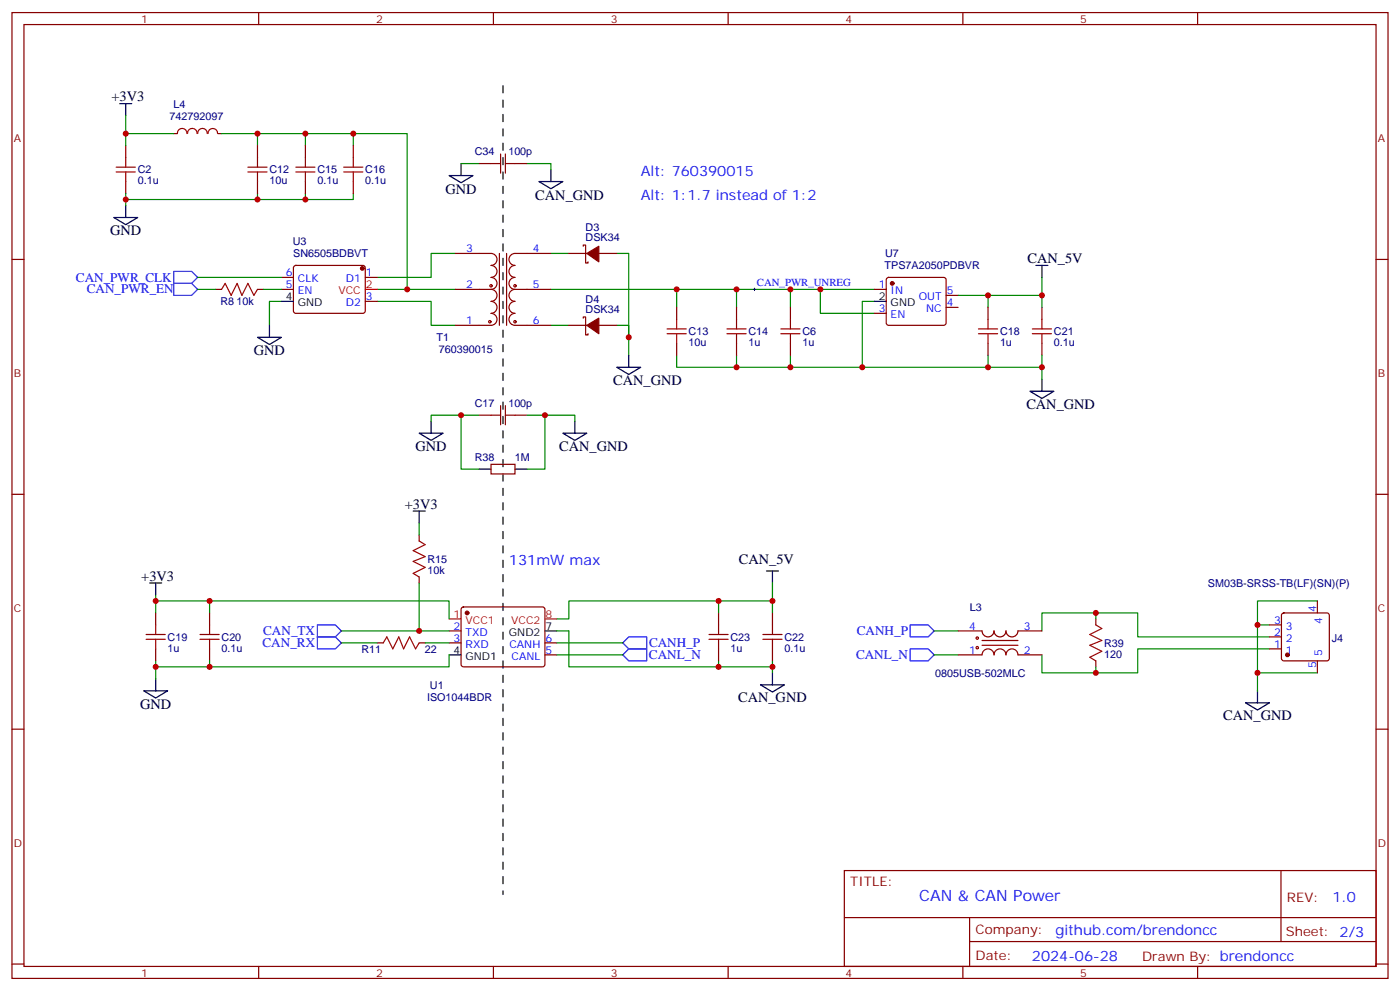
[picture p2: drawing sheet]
<svg xmlns="http://www.w3.org/2000/svg" width="412mm" height="292mm" viewBox="0 0 412 292" stroke-linecap="round" stroke-linejoin="round" font-family="sans-serif">
<g fill="none" stroke="#870000" stroke-width=".35">
<path d="M3.5 3.7h405.4v284.3h-405.4zM7.1 7.2h398.2v277.3h-398.2zM76.2 3.7v3.5M145.3 3.7v3.5M214.5 3.7v3.5M283.6 3.7v3.5M352.8 3.7v3.5M51.2 39.3h1M64.2 39.3h1.1M37 42.9v3.5M37 53.4v3.6M75.8 42.9v3.5"/>
<path d="M75.8 53.4v3.6M90 42.9v3.5M90 53.4v3.6M104.1 42.9v3.5M104.1 53.4v3.6M141.1 48.2h3.5M151.7 48.2h3.5M3.5 76.4h3.6M86.7 78.3l.4-.2 20.1 .1 .4 .6-.1 13-.6 .5-20-.1-.5-.7v-12.7zM134.1 74.6h10.5a1.76 1.76 0 0 1 1.8 1.8 1.76 1.76 0 0 1-1.8 1.7 1.76 1.76 0 0 1 1.8 1.8 1.76 1.76 0 0 1-1.8 1.8 1.76 1.76 0 0 1 1.8 1.7 1.76 1.76 0 0 1-1.8 1.8M147.1 74.6v21.2M149.2 74.6v21.2"/>
<path d="M162.3 74.6h-10.6a1.76 1.76 0 0 0-1.8 1.8 1.76 1.76 0 0 0 1.8 1.7 1.76 1.76 0 0 0-1.8 1.8 1.76 1.76 0 0 0 1.8 1.8 1.76 1.76 0 0 0-1.8 1.7 1.76 1.76 0 0 0 1.8 1.8M167.6 74.6h5.3M171.8 72.5v-.4h.7v5.3h.7v-.3M176.4 74.6h5.3M405.3 76.4h3.6M63.5 85.2h1.8M75.8 85.2h1.8M82.9 85.2h3.5M82.9 81.7h3.5M107.6 81.7h3.5M107.6 88.7h3.5M134.1 85.2h10.5"/>
<path d="M144.6 85.2a1.76 1.76 0 0 1 1.8 1.8 1.76 1.76 0 0 1-1.8 1.7 1.76 1.76 0 0 1 1.8 1.8 1.76 1.76 0 0 1-1.8 1.8 1.76 1.76 0 0 1 1.8 1.7 1.76 1.76 0 0 1-1.8 1.8h-10.5M151.7 85.2a1.76 1.76 0 0 0-1.8 1.8 1.76 1.76 0 0 0 1.8 1.7 1.76 1.76 0 0 0-1.8 1.8 1.76 1.76 0 0 0 1.8 1.8 1.76 1.76 0 0 0-1.8 1.7 1.76 1.76 0 0 0 1.8 1.8h10.6M151.7 85.2h10.6M167.6 95.8h5.3M171.8 93.7v-.4h.7v5.3h.7v-.4M176.4 95.8h5.3M199.3 90.5v3.5M217 90.5v3.5M232.8 90.5v3.5M257.5 85.2h3.6M257.5 92.3h3.6M261.3 81.9l.5-.2h16.2l.5 .2 .2 .5v12.7l-.2 .5-.5 .2h-16.2l-.5-.3-.2-.4v-12.7z"/>
<path d="M278.7 90.5h3.5M278.7 87h3.5M291 90.5v3.5M306.9 90.5v3.5M199.3 101.1v3.5M217 101.1v3.5M232.8 101.1v3.5M291 101.1v3.5M306.9 101.1v3.5M141.1 122.2h3.5M144.6 136.7h7.1v2.8h-7.1zM151.7 122.2h3.5"/>
<path d="M3.5 145.5h3.6M123.5 157.5v1.8M405.3 145.5h3.6M123.5 169.9v1.7M136.1 178.9l.4-.2h23.3l.5 .2 .2 .5-.1 16.5-.6 .4h-23.5l-.5-.7v-16.2zM388.1 176.9v3.5M45.9 180.4v3.6M45.9 191v3.6M61.7 180.4v3.6M61.7 191v3.6M111.1 189.3h1.8M123.5 189.3h1.7"/>
<path d="M132.3 185.7h3.5M132.3 189.3h3.5M160.5 189.3h3.5M160.5 192.8h3.5M211.7 180.4v3.6M211.7 191v3.6M227.5 180.4v3.6M227.5 191v3.6M282.2 192.8h7.1a1.76 1.76 0 0 1 1.7-1.8 1.76 1.76 0 0 1 1.8 1.8 1.76 1.76 0 0 1 1.8-1.8 1.76 1.76 0 0 1 1.7 1.8 1.76 1.76 0 0 1 1.8-1.8 1.76 1.76 0 0 1 1.8 1.8h7M282.2 185.7h7.1a1.76 1.76 0 0 0 1.7 1.8 1.76 1.76 0 0 0 1.8-1.8 1.76 1.76 0 0 0 1.8 1.8 1.76 1.76 0 0 0 1.7-1.8 1.76 1.76 0 0 0 1.8 1.8 1.76 1.76 0 0 0 1.8-1.8h7M289.3 190h10.6M289.3 188.6h10.6"/>
<path d="M322.8 182.2v1.8M322.8 194.6v1.7M373.9 191h3.6M373.9 187.5h3.6M373.9 184h3.6M377.7 180.7l.5-.3h12.7l.5 .3 .2 .5v12.7l-.3 .5-.4 .2h-12.7l-.5-.3-.2-.4v-12.7zM388.1 194.6v3.5M3.5 214.7h3.6M405.3 214.7h3.6M248.7 256.3h156.6v28.2h-156.6zM377.3 256.3v20.9M248.7 270.1h156.5"/>
<path d="M285.6 277.2h119.6M285.6 270.1v14.2M3.5 283.8h3.6M76.2 284.5v3.5M145.3 284.5v3.5M214.5 284.5v3.5M283.6 284.5v3.5M352.8 284.5v3.5M405.3 283.8h3.6"/>
<circle cx="144.3" cy="94.7" r=".35"/>
<circle cx="144.6" cy="84.1" r=".35"/>
<circle cx="151.7" cy="84.1" r=".35"/>
<circle cx="151.7" cy="94.7" r=".35"/>
<circle cx="287.9" cy="187.9" r=".35"/>
<circle cx="287.9" cy="190.7" r=".35"/>
</g>
<g fill="none" stroke="#008700" stroke-width=".35">
<path d="M37 34v8.9M37 39.3h14.2M65.3 39.3h10.5M90 39.3v3.6M104.1 39.3v3.6M37 57v1.7h38.8M37 58.7v1.8M75.8 57v1.7h14.2v-1.7M75.8 42.9v-3.6h44.1v45.9M104.1 57v1.7h-14.1M135.8 48.2h5.3M155.2 48.2h7.1v1.7"/>
<path d="M134.1 74.6h-7.1v7.1h-15.9M162.3 74.6h5.3M181.7 74.6h3.5v24.7M58.2 85.2h5.3M58.2 81.7h24.7M77.6 85.2h5.3M82.9 88.7h-3.5v7.1M111.1 88.7h15.9v7.1h7.1M111.1 85.2h23M162.3 85.2h54.7v5.3M162.3 95.8h5.3M181.7 95.8h3.5v8.8"/>
<path d="M199.3 85.2v5.3M217 85.2h15.8v5.3M232.8 85.2h24.7M241.7 85.2v7.1h15.8M257.5 88.7h-3.5v19.4h-21.2M282.2 87h8.8v3.5M306.9 81.7v5.3h-15.9M306.9 87v3.5M199.3 104.6v3.5h17.7v-3.5M232.8 104.6v3.5h-15.8M291 108.1h15.9v3.6M291 104.6v3.5h-37"/>
<path d="M306.9 104.6v3.5M127 124v-1.8h8.8v15.9h5.3M135.8 122.2h5.3M155.2 122.2h5.3M169.3 124v-1.8h-8.8v15.9h-5.3M123.5 154v3.5M45.9 175.2v1.7h15.8v3.5M45.9 176.9v3.5M61.7 176.9h70.6v5.3M123.5 171.6v14.1M211.7 176.9v3.5M227.5 171.6v5.3h-59.9v5.3h-3.6"/>
<path d="M227.5 176.9v3.5M388.1 176.9h-17.7v7.1M45.9 194.6v1.7h15.8v-1.7M45.9 196.3v3.5M100.5 185.7h31.8M100.5 189.3h10.6M125.2 189.3h7.1M132.3 192.8v3.5h-70.6M164 185.7h3.6v10.6h44.1M164 189.3h19.4M164 192.8h19.4M211.7 194.6v1.7h15.8"/>
<path d="M227.5 194.6v3.5M275.2 185.7h7M275.2 192.8h7M306.9 185.7v-5.3h28.2v7.1h38.8M322.8 180.4v1.8M322.8 196.3v1.8M370.4 198.1h17.7M373.9 184h-3.5v19.4M373.9 191h-38.8v7.1h-28.2v-5.3"/>
</g>
<g fill="none" stroke="#000" stroke-width=".35">
<path d="M35.3 30.5h3.5M37 30.5v3.5M132.3 51.7h7l-3.5 2.1zM135.8 48.2v3.5M158.7 53.4h7.1l-3.5 2.2zM162.3 49.9v3.5M33.5 64h7.1l-3.6 2.1zM37 60.5v3.5M305.2 78.1h3.5M306.9 78.1v3.6M75.8 99.3h7.1l-3.5 2.1zM79.4 95.8v3.5"/>
<path d="M82.9 88.7h3.5M257.5 88.7h3.6M181.7 108.1h7l-3.5 2.1zM185.2 104.6v3.5M303.4 115.2h7l-3.5 2.1zM306.9 111.7v3.5M123.5 127.5h7l-3.5 2.1zM127 124v3.5M141.1 138.1h3.5M151.7 138.1h3.5M165.8 127.5h7.1l-3.6 2.1zM169.3 124v3.5"/>
<path d="M121.7 150.5h3.5M123.5 150.5v3.5M44.1 171.6h3.5M45.9 171.6v3.6M225.8 168.1h3.5M227.5 168.1v3.5M45.9 199.8v3.6M132.3 192.8h3.5M160.5 185.7h3.5M227.5 198.1v3.5M42.3 203.4h7.1l-3.5 2.1zM224 201.6h7.1l-3.6 2.1z"/>
<path d="M366.9 206.9h7l-3.5 2.1zM370.4 203.4v3.5"/>
</g>
<g fill="none" stroke="#a10000" stroke-width=".35">
<path d="M52.3 39.3a1.41 1.41 0 0 1 1.4-1.5 1.41 1.41 0 0 1 1.4 1.5M55.2 39.3a1.41 1.41 0 0 1 1.4-1.5 1.41 1.41 0 0 1 1.5 1.5M58.2 39.3a1.41 1.41 0 0 1 1.4-1.5 1.41 1.41 0 0 1 1.4 1.5M61.3 39.3a1.41 1.41 0 0 1 1.4-1.5 1.41 1.41 0 0 1 1.4 1.5M34.2 50.6h5.7M34.2 49.2h5.7M37 46.4v2.8M37 50.6v2.8M73 50.6h5.7M73 49.2h5.7M75.8 46.4v2.8M75.8 50.6v2.8"/>
<path d="M87.1 50.6h5.7M87.1 49.2h5.7M90 46.4v2.8M90 50.6v2.8M101.2 50.6h5.7M101.2 49.2h5.7M104.1 46.4v2.8M104.1 50.6v2.8M144.6 48.2h2.9M147.5 45.3v5.7M148.9 48.2h2.8M148.9 45.3v5.7"/>
<path d="M65.3 85.2l1-1.8 1.8 3.6 1.7-3.6 1.5 3.6 1.7-3.6 1.8 3.6 1-1.8M196.5 98.2h5.6M196.5 96.8h5.6M199.3 94v2.8M199.3 98.2v2.9M214.1 98.2h5.7M214.1 96.8h5.7M217 94v2.8M217 98.2v2.9M230 98.2h5.7M230 96.8h5.7M232.8 94v2.8"/>
<path d="M232.8 98.2v2.9M288.2 98.2h5.7M288.2 96.8h5.7M291 94v2.8M291 98.2v2.9M304.1 98.2h5.6M304.1 96.8h5.6M306.9 94v2.8M306.9 98.2v2.9M147.5 119.4v5.7M148.9 119.4v5.7M144.6 122.2h2.9"/>
<path d="M148.9 122.2h2.8M123.5 159.3l1.7 1-3.5 1.8 3.5 1.8-3.5 1.4 3.5 1.7-3.5 1.8 1.8 1.1M43 188.2h5.7M43 186.8h5.7M45.9 184v2.8M45.9 188.2v2.8M58.9 188.2h5.7M58.9 186.8h5.7M61.7 184v2.8M61.7 188.2v2.8M112.9 189.3l1-1.8 1.8 3.5 1.8-3.5 1.4 3.5 1.7-3.5 1.8 3.5 1.1-1.7M208.8 188.2h5.7"/>
<path d="M208.8 186.8h5.7M211.7 184v2.8M211.7 188.2v2.8M224.7 188.2h5.7M224.7 186.8h5.7M227.5 184v2.8M227.5 188.2v2.8M322.8 184l1.8 1-3.6 1.8 3.6 1.8-3.6 1.4 3.6 1.7-3.6 1.8 1.8 1.1"/>
</g>
<g fill="#870000" stroke="#870000" stroke-width=".35">
<path d="M172.9 74.6l3.5-2.1v4.6z"/>
<path d="M172.9 95.8l3.5-2.1v4.5z"/>
<circle cx="262.8" cy="83.4" r=".53"/>
<circle cx="106.7" cy="79" r=".53"/>
<circle cx="137.6" cy="180.4" r=".53"/>
<circle cx="379.2" cy="192.8" r=".53"/>
</g>
<path d="M107.6 85.2h3.5M132.3 182.2h3.5M160.5 182.2h3.5" fill="none" stroke="#f00" stroke-width=".35"/>
<path d="M51.2 79.9h5.2l1.8 1.8-1.8 1.7h-5.2zM51.2 83.4h5.2l1.8 1.8-1.8 1.8h-5.2zM93.5 184h5.3l1.7 1.7-1.7 1.8h-5.3zM93.5 187.5h5.3l1.7 1.8-1.7 1.7h-5.3zM183.4 192.8l1.8-1.8h5.3v3.6h-5.3zM185.2 187.5h5.3v3.5h-5.3l-1.8-1.7zM268.1 184h5.3l1.8 1.7-1.8 1.8h-5.3zM268.1 191h5.3l1.8 1.8-1.8 1.8h-5.3z" fill="none" stroke="#00f" stroke-width=".35"/>
<path d="M148.2 25.2v238.1" fill="none" stroke="#000" stroke-width=".35" stroke-dasharray="2.1 2.1"/>
<path d="M221.9 85.2h.7M222.2 84.8v.7" fill="none" stroke="#000" stroke-width=".29"/>
<g fill="#c00">
<circle cx="291" cy="87" r=".88"/>
<circle cx="291" cy="108.1" r=".88"/>
<circle cx="217" cy="85.2" r=".88"/>
<circle cx="185.2" cy="99.3" r=".88"/>
<circle cx="217" cy="108.1" r=".88"/>
<circle cx="199.3" cy="85.2" r=".88"/>
<circle cx="90" cy="58.7" r=".88"/>
<circle cx="45.9" cy="176.9" r=".88"/>
<circle cx="45.9" cy="196.3" r=".88"/>
<circle cx="61.7" cy="176.9" r=".88"/>
<circle cx="61.7" cy="196.3" r=".88"/>
<circle cx="306.9" cy="108.1" r=".88"/>
<circle cx="306.9" cy="87" r=".88"/>
<circle cx="123.5" cy="185.7" r=".88"/>
<circle cx="211.7" cy="176.9" r=".88"/>
<circle cx="227.5" cy="176.9" r=".88"/>
<circle cx="211.7" cy="196.3" r=".88"/>
<circle cx="227.5" cy="196.3" r=".88"/>
<circle cx="90" cy="39.3" r=".88"/>
<circle cx="104.1" cy="39.3" r=".88"/>
<circle cx="75.8" cy="39.3" r=".88"/>
<circle cx="119.9" cy="85.2" r=".88"/>
<circle cx="232.8" cy="108.1" r=".88"/>
<circle cx="241.7" cy="85.2" r=".88"/>
<circle cx="232.8" cy="85.2" r=".88"/>
<circle cx="254" cy="108.1" r=".88"/>
<circle cx="370.4" cy="198.1" r=".88"/>
<circle cx="370.4" cy="184" r=".88"/>
<circle cx="37" cy="39.3" r=".88"/>
<circle cx="75.8" cy="58.7" r=".88"/>
<circle cx="37" cy="58.7" r=".88"/>
<circle cx="160.5" cy="122.2" r=".88"/>
<circle cx="322.8" cy="180.4" r=".88"/>
<circle cx="322.8" cy="198.1" r=".88"/>
<circle cx="135.8" cy="122.2" r=".88"/>
</g>
<text font-size="4.6" fill="#00f" x="270.8" y="265.3">CAN &amp; CAN Power</text>
<g font-size="4.2">
<text x="32.8" y="29.8">+3V3</text>
<text x="131.2" y="57">GND</text>
<text x="157.7" y="58.7">CAN_GND</text>
<text x="32.5" y="69.3">GND</text>
<text x="302.7" y="77.4">CAN_5V</text>
<text x="74.8" y="104.6">GND</text>
<text x="180.6" y="113.4">CAN_GND</text>
<text x="302.3" y="120.5">CAN_GND</text>
<text x="122.4" y="132.8">GND</text>
<text x="164.7" y="132.8">CAN_GND</text>
<text x="119.2" y="149.8">+3V3</text>
<text x="217.7" y="166">CAN_5V</text>
<text x="41.6" y="170.9">+3V3</text>
<text x="41.3" y="208.7">GND</text>
<text x="217.4" y="206.6">CAN_GND</text>
<text x="360.3" y="211.9">CAN_GND</text>
</g>
<g font-size="4.2" fill="#00f">
<text x="188.7" y="51.7">Alt: 760390015</text>
<text x="188.7" y="58.7">Alt: 1:1.7 instead of 1:2</text>
<text x="149.9" y="166.3">131mW max</text>
<text x="392.5" y="265.6">1.0</text>
<text x="310.9" y="275.1">github.com/brendoncc</text>
<text x="304" y="282.9">2024-06-28</text>
</g>
<g font-size="3.9" fill="#00f">
<text x="22.4" y="82.9">CAN_PWR_CLK</text>
<text x="25.5" y="86.4">CAN_PWR_EN</text>
<text x="77.3" y="190.5">CAN_RX</text>
<text x="77.5" y="187">CAN_TX</text>
<text x="191.2" y="190.5">CANH_P</text>
<text x="252.4" y="187">CANH_P</text>
<text x="191.1" y="194.1">CANL_N</text>
<text x="252.2" y="194.1">CANL_N</text>
</g>
<g font-size="3.9" fill="#800">
<text x="250.5" y="260.9">TITLE:</text>
<text x="379.1" y="265.6">REV:</text>
<text x="287.4" y="275.1">Company:</text>
<text x="378.7" y="275.7">Sheet: 2/3</text>
<text x="287.4" y="282.8">Date:</text>
<text x="336.4" y="282.8">Drawn By: brendoncc</text>
</g>
<g font-size="3.2" fill="#800">
<text x="41.6" y="6.7">1</text>
<text x="110.8" y="6.7">2</text>
<text x="179.9" y="6.7">3</text>
<text x="249.1" y="6.7">4</text>
<text x="318.2" y="6.7">5</text>
<text x="4.1" y="41.8">A</text>
<text x="405.9" y="41.8">A</text>
<text x="4.1" y="110.9">B</text>
<text x="405.9" y="110.9">B</text>
<text x="4.1" y="180.1">C</text>
<text x="405.9" y="180.1">C</text>
<text x="4.1" y="249.2">D</text>
<text x="405.9" y="249.2">D</text>
<text x="41.6" y="287.5">1</text>
<text x="110.8" y="287.5">2</text>
<text x="179.9" y="287.5">3</text>
<text x="249.1" y="287.5">4</text>
<text x="318.2" y="287.5">5</text>
</g>
<g font-size="3.2" fill="#000080">
<text x="50" y="35.2">742792097</text>
<text x="51.1" y="31.7">L4</text>
<text x="139.9" y="45.8">C34</text>
<text x="149.7" y="45.8">100p</text>
<text x="40.6" y="51.1">C2</text>
<text x="79.4" y="51.1">C12</text>
<text x="93.5" y="51.1">C15</text>
<text x="107.6" y="51.1">C16</text>
<text x="40.6" y="54.2">0.1u</text>
<text x="79.4" y="54.2">10u</text>
<text x="93.5" y="54.2">0.1u</text>
<text x="107.6" y="54.2">0.1u</text>
<text x="172.5" y="71.1">DSK34</text>
<text x="172.5" y="68">D3</text>
<text x="86.2" y="72.3">U3</text>
<text x="86.4" y="75.8">SN6505BDBVT</text>
<text x="260.7" y="75.8">U7</text>
<text x="260.6" y="79.3">TPS7A2050PDBVR</text>
<text x="64.9" y="89.8">R8</text>
<text x="69.7" y="89.8">10k</text>
<text x="172.5" y="89.1">D4</text>
<text x="172.5" y="92.3">DSK34</text>
<text x="128.6" y="100.5">T1</text>
<text x="202.8" y="101.9">10u</text>
<text x="202.8" y="98.7">C13</text>
<text x="220.5" y="101.9">1u</text>
<text x="220.5" y="98.7">C14</text>
<text x="236.4" y="101.9">1u</text>
<text x="236.4" y="98.7">C6</text>
<text x="294.6" y="101.9">1u</text>
<text x="294.6" y="98.7">C18</text>
<text x="310.4" y="101.9">0.1u</text>
<text x="310.4" y="98.7">C21</text>
<text x="129.3" y="104">760390015</text>
<text x="139.9" y="119.9">C17</text>
<text x="149.7" y="119.9">100p</text>
<text x="139.9" y="135.7">R38</text>
<text x="151.7" y="135.7">1M</text>
<text x="125.9" y="165.7">R15</text>
<text x="125.9" y="168.9">10k</text>
<text x="355.8" y="172.7">SM03B-SRSS-TB(LF)(SN)(P)</text>
<text x="285.7" y="179.9">L3</text>
<text x="49.4" y="191.8">1u</text>
<text x="49.4" y="188.6">C19</text>
<text x="65.3" y="191.8">0.1u</text>
<text x="65.3" y="188.6">C20</text>
<text x="215.2" y="191.8">1u</text>
<text x="215.2" y="188.6">C23</text>
<text x="231.1" y="191.8">0.1u</text>
<text x="231.1" y="188.6">C22</text>
<text x="325.3" y="190.4">R39</text>
<text x="392.3" y="188.9">J4</text>
<text x="106.5" y="192.2">R11</text>
<text x="125.2" y="192.2">22</text>
<text x="325.3" y="193.6">120</text>
<text x="126.7" y="202.8">U1</text>
<text x="275.5" y="199.3">0805USB-502MLC</text>
<text x="125.8" y="206.3">ISO1044BDR</text>
</g>
<g font-size="3.2" fill="#00f">
<text x="137.3" y="74.3">3</text>
<text x="157" y="74.3">4</text>
<text x="84.2" y="81.3">6</text>
<text x="87.7" y="83.1">CLK</text>
<text x="101.8" y="83.1">D1</text>
<text x="107.8" y="81.3">1</text>
<text x="84.2" y="84.8">5</text>
<text x="87.7" y="86.6">EN</text>
<text x="107.8" y="88.4">3</text>
<text x="137.3" y="84.8">2</text>
<text x="157" y="84.8">5</text>
<text x="223" y="84.3">CAN_PWR_UNREG</text>
<text x="258.9" y="84.8">1</text>
<text x="262.4" y="86.6">IN</text>
<text x="270.6" y="88.4">OUT</text>
<text x="278.9" y="86.6">5</text>
<text x="101.8" y="90.1">D2</text>
<text x="137.3" y="95.4">1</text>
<text x="157" y="95.4">6</text>
<text x="258.9" y="91.9">3</text>
<text x="262.4" y="93.7">EN</text>
<text x="272.8" y="91.9">NC</text>
<text x="278.9" y="90.1">4</text>
<text x="133.6" y="185.4">2</text>
<text x="285.5" y="185.4">4</text>
<text x="301.6" y="185.4">3</text>
<text x="375.3" y="183.6">3</text>
<text x="378.8" y="185.4">3</text>
<text x="387.7" y="180.3" transform="rotate(-90 387.7 180.3)">4</text>
<text x="389.5" y="183.8" transform="rotate(-90 389.5 183.8)">4</text>
<text x="133.6" y="188.9">3</text>
<text x="137.1" y="187.1">TXD</text>
<text x="137.1" y="190.7">RXD</text>
<text x="150.1" y="190.7">CANH</text>
<text x="160.7" y="188.9">6</text>
<text x="375.3" y="190.7">1</text>
<text x="375.3" y="187.1">2</text>
<text x="378.8" y="188.9">2</text>
<text x="150.7" y="194.2">CANL</text>
<text x="160.7" y="192.4">5</text>
<text x="285.5" y="192.4">1</text>
<text x="301.6" y="192.4">2</text>
<text x="378.8" y="192.4">1</text>
<text x="387.7" y="196.8" transform="rotate(-90 387.7 196.8)">5</text>
<text x="389.5" y="193.3" transform="rotate(-90 389.5 193.3)">5</text>
</g>
<g font-size="3.2">
<text x="84.2" y="88.4">4</text>
<text x="258.9" y="88.4">2</text>
<text x="87.7" y="90.1">GND</text>
<text x="262.4" y="90.1">GND</text>
<text x="160.7" y="185.4">7</text>
<text x="149.9" y="187.1">GND2</text>
<text x="133.6" y="192.4">4</text>
<text x="137.1" y="194.2">GND1</text>
</g>
<g font-size="3.2" fill="#f00">
<text x="99.7" y="86.6">VCC</text>
<text x="107.8" y="84.8">2</text>
<text x="133.6" y="181.9">1</text>
<text x="137.1" y="183.6">VCC1</text>
<text x="150.6" y="183.6">VCC2</text>
<text x="160.7" y="181.9">8</text>
</g>
</svg>
